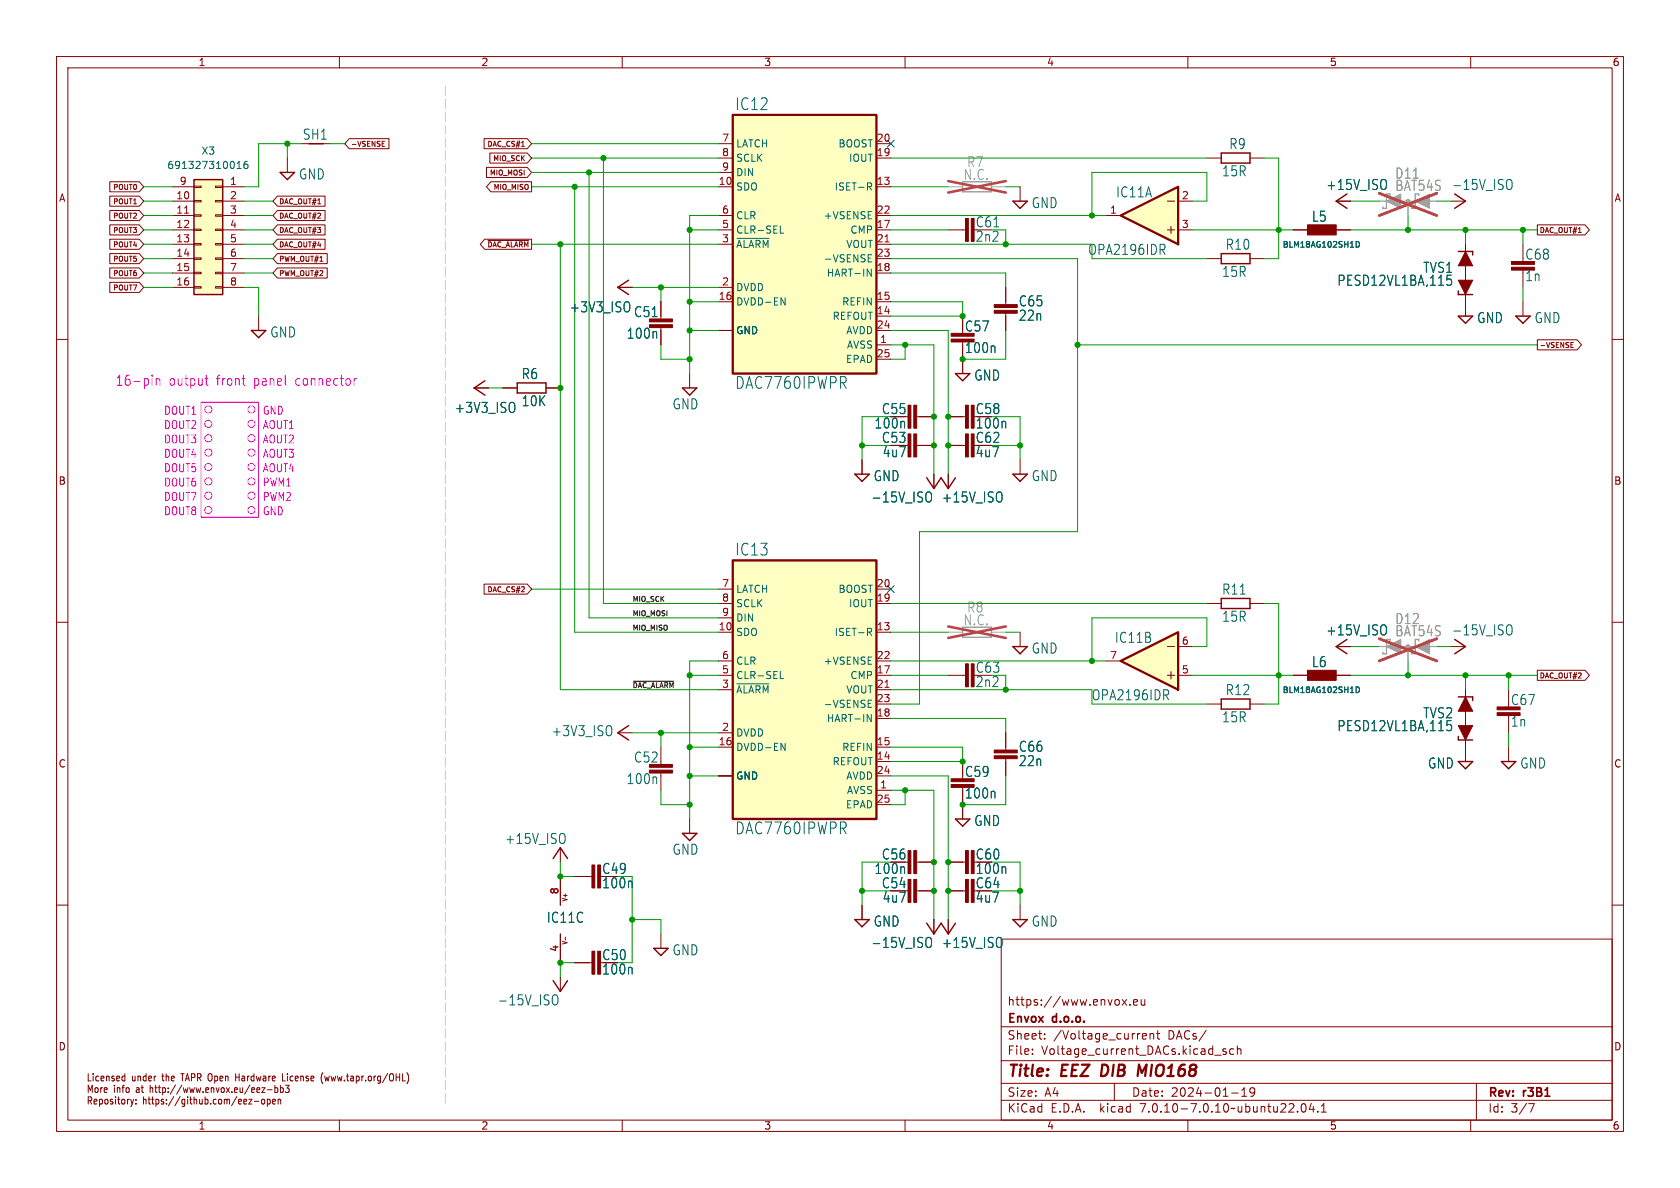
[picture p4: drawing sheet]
<svg xmlns="http://www.w3.org/2000/svg" width="297mm" height="210mm" viewBox="0 0 297 210" stroke-linecap="round" stroke-linejoin="round" font-family="sans-serif">
<g fill="none" stroke="#840000" stroke-width=".18">
<path d="M10 10h277v190h-277zM12 12h273v186h-273zM60 10v2M110 10v2M160 10v2M210 10v2M260 10v2M55.9 25.4h2.5M10 60h2M228.6 40.6h2.5M236.2 40.6h2.6M285 60h2"/>
<path d="M165.1 83.8v2.6M10 110h2M167.6 119.4h3.1M180.3 111.8v2.5M285 110h2M170.2 134.6v2.6M177.8 129.5v3.1M177.8 134.1v3.1M10 160h2M285 160h2M177 166h108v32h-108zM198.4 176.7l.8 1"/>
<path d="M199.2 176.7l-.8 1M199.7 177.6v.1M200.4 177.2l.7-.1-.1-.3-.4-.1-.2 .2 .1 .7h.5M201.7 176.7l.1 .9 .4 .1 .2-.1M202.4 176.7v1M60 198v2M110 198v2M160 198v2M177 194.5h108M177 191.5h108M177 187.5h108M177 181.5h108"/>
<path d="M182.5 186.3v.1M182.5 185.5v.1M184.7 183.6v.1M184.7 182.8v.1M197 191.5v3M202.2 182.7l.4 .1 .1 .3-.7 .1M202.6 183.6l-.4 .1M203.3 182.8l.2-.1 .4 .1 .1 .9M203.3 182.7v1M204.5 182.7h.5M204.7 182.2v1.3l.3 .2M210 198v2"/>
<path d="M216.7 185.5l-.3-.1-.2 .2v.2l.5 .2v.3h-.5M217.7 193.2h1.2M218.1 185.5l-.4-.1-.3 .3v.4l.1 .2h.6M218.7 185.5l.3-.1 .3 .1 .1 .9M218.7 184.9v1.5M219.5 193.8h.9M219.5 192.7l.5-.4v1.5M221.8 192.9l-.3 .3h-.3l-.2-.3 .1-.5 .4-.1 .2 .1a.99 .99 0 0 1-.3 1.4h-.3M229.4 196.5v.1M230.2 195.2l.2-.1a.81 .81 0 0 1 .6 .6 .81 .81 0 0 1-.3 .8l-.2 .1a.81 .81 0 0 1-.3-1.4zM231.8 195l-.3 1.1h.9M232.2 195.6v1"/>
<path d="M233 196.5v.1M233.6 196.6h.9M233.6 195.5l.4-.4v1.5M260 198v2M261 191.5v6.5M270.2 195.1h1l-.6 1.5"/>
</g>
<path d="M194.9 188.2l-.3 2h.5M201.4 188.2l.4 1.4 .9-1.4" fill="none" stroke="#840000" stroke-width=".4"/>
<path d="M163.8 84.5l1.3 1.9 1.3-1.9M179.1 114.3h2.5l-1.3 1.3z" fill="none" stroke="#840000" stroke-width=".25"/>
<path d="M239.7 42.7a.51 .51 0 0 1 .6 .5 .51 .51 0 0 1-.6 .5zM163.9 87h.6a1.26 1.26 0 0 1-.2 1.7h-.4" fill="none" stroke="#006464" stroke-width=".18"/>
<g fill="#840000" stroke="#840000" stroke-width=".18">
<path d="M231.1 39.8h5.1v1.7h-5.1z"/>
<path d="M170.7 117.3h.5v4.1h-.5z"/>
<path d="M171.7 117.3h.5v4.1h-.5z"/>
<path d="M168.1 138.7h4.1v.5h-4.1z"/>
<path d="M168.1 137.7h4.1v.5h-4.1z"/>
<path d="M175.8 132.6h4v.5h-4z"/>
<path d="M175.8 133.6h4v.5h-4z"/>
</g>
<path d="M170.2 110.9h5.1v1.7h-5.1z" fill="none" stroke="#a1a1a1" stroke-width=".25"/>
<path d="M167.6 111.8h2.6M175.3 111.8h2.5" fill="none" stroke="#a1a1a1" stroke-width=".18"/>
<path d="M167.6 110.7l10.2 2.1M177.8 110.7l-10.2 2.1" fill="none" stroke="#eb3a3d" stroke-width=".46"/>
<path d="M198.1 116.8l10.2-5v10.1z" fill="#ffffc2"/>
<g fill="none" stroke="#840000" stroke-width=".18">
<path d="M30.5 33h3.8M30.5 35.6h3.8M30.5 38.1h3.8M34.3 38h1.3v.2h-1.3zM34.3 35.4h1.3v.3h-1.3zM34.3 32.9h1.3v.2h-1.3zM38.1 38h1.3v.2h-1.3zM38.1 35.4h1.3v.3h-1.3zM38.1 32.9h1.3v.2h-1.3zM39.4 33h3.8M39.4 35.6h3.8M39.4 38.1h3.8"/>
<path d="M50.8 27.9v2.6M127 27.9h2.5M127 33h2.5M127 38.1h2.5M127 25.4h2.5M127 30.5h2.5M154.9 27.9h2.6M154.9 33h2.6M154.9 38.1h2.6M154.9 25.4h2.6M213.4 27.9h2.5M221 27.9h2.5"/>
<path d="M30.5 40.6h3.8M30.5 43.2h3.8M30.5 45.7h3.8M30.5 48.3h3.8M30.5 50.8h3.8M34.3 50.7h1.3v.2h-1.3zM34.3 48.1h1.3v.3h-1.3zM34.3 45.6h1.3v.2h-1.3zM34.3 43.1h1.3v.2h-1.3zM34.3 40.5h1.3v.3h-1.3zM38.1 50.7h1.3v.2h-1.3zM38.1 48.1h1.3v.3h-1.3z"/>
<path d="M38.1 45.6h1.3v.2h-1.3zM38.1 43.1h1.3v.2h-1.3zM38.1 40.5h1.3v.3h-1.3zM39.4 40.6h3.8M39.4 43.2h3.8M39.4 45.7h3.8M39.4 48.3h3.8M39.4 50.8h3.8M45.7 55.9v2.5M109.2 50.8h2.6M116.8 53.3v3.1M116.8 57.9v3.1"/>
<path d="M127 40.6h2.5M127 43.2h2.5M127 50.8h2.5M127 58.4h2.5M127 53.3h2.5M154.9 40.6h2.6M154.9 43.2h2.6M154.9 45.7h2.6M154.9 48.3h2.6M154.9 58.4h2.6M154.9 55.9h2.6M154.9 53.3h2.6"/>
<path d="M177.8 50.8v3M177.8 55.4v3M121.9 66v2.6M154.9 61h2.6M154.9 63.5h2.6M160 78.7h.5M160 73.7h.5M162.1 78.7h3M162.1 73.7h3M167.6 78.7h3.1M167.6 73.7h3.1M170.2 63.5v2.5"/>
<path d="M152.4 81.3v2.5M167.6 83.8v2.6M127 119.4h2.5M127 116.8h2.5M127 111.8h2.5M127 106.7h2.5M127 104.1h2.5M127 109.2h2.5M154.9 119.4h2.6M154.9 116.8h2.6M154.9 111.8h2.6M154.9 106.7h2.6"/>
<path d="M154.9 104.1h2.6M195.6 116.8h2.5M206.4 114.3h1.2M206.4 119.4h1.2M207 118.7v1.3M208.3 114.3h2.5M208.3 119.4h2.5M116.8 132.1v3M116.8 136.7v3M127 137.2h2.5M127 132.1h2.5M127 129.5h2.5"/>
<path d="M127 121.9h2.5M154.9 139.7h2.6M154.9 137.2h2.6M154.9 134.6h2.6M154.9 132.1h2.6M154.9 127h2.6M154.9 121.9h2.6M154.9 124.5h2.6M154.9 142.2h2.6"/>
</g>
<path d="M129.5 20.3h25.4v45.7h-25.4zM129.5 99.1h25.4v45.7h-25.4zM198.1 116.8l10.2-5v10.1z" fill="none" stroke="#840000" stroke-width=".41"/>
<g fill="none" stroke="#006464" stroke-width=".18">
<path d="M41.9 29.8h.7M41.9 28.9l.4-.4v1.3M43.7 28.5l-.3 .1a.85 .85 0 0 0 0 1.2l.4-.1v-.5l-.2-.2-.4 .1-.1 .1M153.4 32.3h.4l.3 .3-.1 .3-.6 .1M153.7 33l.4 .6M111.1 53.4l.2 .2M111.3 54.9l-.2 .1M130.3 42.1h5.6M137.9 41.2h.7M138.1 52.6l.7 1.3v-1.3M153.3 47.6l.7 1.2v-1.2M153.5 45.6h.4"/>
<path d="M153.5 46.3h.6M153.5 45h.6M149 67.7l.6 .9M149.5 66.8v.7M176.9 87a1.43 1.43 0 0 1 0 1.7M137.9 120h.7M153.4 111.1h.4l.3 .2-.1 .4h-.6M153.7 111.7l.4 .6M130.3 120.9h5.6M138.1 131.4l.7 1.3v-1.3M153.3 126.3l.7 1.3v-1.3M153.5 124.4h.4"/>
<path d="M153.5 125h.6M153.5 123.8h.6M206.1 122.9l.5 .8M206.4 122l.2 .3-.2 .5M149 146.4l.6 1M149.5 145.5v.7"/>
</g>
<g fill="#840000" stroke="#840000" stroke-width=".18">
<path d="M161.5 76.7h.6v4.1h-.6z"/>
<path d="M160.5 76.7h.5v4.1h-.5z"/>
<path d="M170.7 76.7h.5v4.1h-.5z"/>
<path d="M171.7 76.7h.5v4.1h-.5z"/>
<path d="M171.7 71.6h.5v4.1h-.5z"/>
<path d="M170.7 71.6h.5v4.1h-.5z"/>
<path d="M160.5 71.6h.5v4.1h-.5z"/>
<path d="M161.5 71.6h.6v4.1h-.6z"/>
<path d="M114.8 57.4h4.1v.5h-4.1z"/>
<path d="M114.8 56.4h4.1v.5h-4.1z"/>
<path d="M114.8 136.1h4.1v.6h-4.1z"/>
<path d="M114.8 135.1h4.1v.5h-4.1z"/>
<path d="M175.8 53.8h4v.6h-4z"/>
<path d="M175.8 54.9h4v.5h-4z"/>
</g>
<path d="M34.3 31.8h5.1v20.3h-5.1zM49.5 30.5h2.6l-1.3 1.3zM215.9 27.1h5.1v1.7h-5.1zM44.4 58.4h2.6l-1.3 1.3zM111.1 49.5l-1.9 1.3 1.9 1.3M120.6 68.6h2.6l-1.3 1.3zM168.9 66h2.5l-1.2 1.3zM151.1 83.8h2.6l-1.3 1.3zM166.4 84.5l1.2 1.9 1.3-1.9" fill="none" stroke="#840000" stroke-width=".25"/>
<g fill="#ffffc2" stroke="#ffffc2" stroke-width=".18">
<path d="M34.3 31.8h5.1v20.3h-5.1z"/>
<path d="M129.5 20.3h25.4v45.7h-25.4z"/>
<path d="M129.5 99.1h25.4v45.7h-25.4z"/>
</g>
<path d="M32.6 37.7h.8M156.5 42.8h.7M156.5 121.5h.7" fill="none" stroke="#a90000" stroke-width=".18"/>
<path d="M170.2 32.1h5.1v1.8h-5.1z" fill="none" stroke="#a1a1a1" stroke-width=".25"/>
<path d="M167.6 33h2.6M175.3 33h2.5" fill="none" stroke="#a1a1a1" stroke-width=".18"/>
<path d="M167.6 32l10.2 2M177.8 32l-10.2 2" fill="none" stroke="#eb3a3d" stroke-width=".46"/>
<path d="M198.1 38.1l10.2-5.1v10.2z" fill="#ffffc2"/>
<g fill="none" stroke="#840000" stroke-width=".18">
<path d="M19.4 32.1h5.2l.8 .9-.8 .9h-5.2zM19.4 39.8h5.2l.8 .8-.8 .9h-5.2zM19.4 34.7h5.2l.8 .9-.8 .8h-5.2zM19.4 37.2h5.2l.8 .9-.8 .9h-5.2zM49 37.2h8.5v1.8h-8.5l-.7-.9zM49 34.7h8.5v1.7h-8.5l-.7-.8zM49 39.8h8.5v1.7h-8.5l-.7-.9zM61.7 24.5h7.1v1.8h-7.1l-.7-.9zM67.6 25.4h.3M67.6 25.9h.4M67.6 25h.4M85.6 24.5h7.6l.8 .9-.8 .9h-7.6z"/>
<path d="M86 29.6h7.2l.8 .9-.8 .9h-7.2zM86.6 27.1h6.6l.8 .8-.8 .9h-6.6zM86.8 32.1h7.2v1.8h-7.2l-.8-.9zM92.2 25.9h.5M180.3 33v2.6M195.6 38.1h2.5M206.4 35.6h1.2M208.3 35.6h2.5M236.2 35.6h2.6M256.5 35.6h2.6M271.8 39.8h8.4l.8 .8-.8 .9h-8.4zM19.4 47.4h5.2l.8 .9-.8 .8h-5.2z"/>
<path d="M19.4 42.3h5.2l.8 .9-.8 .9h-5.2zM19.4 44.8h5.2l.8 .9-.8 .9h-5.2zM19.4 49.9h5.2l.8 .9-.8 .9h-5.2zM49 44.8h8.8v1.8h-8.8l-.7-.9zM49 47.4h8.8v1.7h-8.8l-.7-.8zM49 42.3h8.5v1.8h-8.5l-.7-.9zM85.7 42.3h8.3v1.8h-8.3l-.8-.9zM86.3 42.5h7.2M109.2 50.8h2.6M116.8 53.3v2.6M116.8 58.4v2.6M167.6 40.6h3.1"/>
<path d="M170.2 55.9v2.5M177.8 50.8v2.5M177.8 55.9v2.5M206.4 40.6h1.2M207 40v1.3M208.3 40.6h2.5M213.4 45.7h2.5M221 45.7h2.5M228.6 40.6h2.5M236.2 40.6h2.6M259.1 43.2v12.7M269.2 43.2v2.5"/>
<path d="M269.2 48.3v2.5M269.2 53.3v2.6M83.8 68.6h2.6M88.9 68.6h2.5M96.5 68.6h2.6M162.6 78.7h2.5M162.6 73.7h2.5M167.6 78.7h2.6M167.6 73.7h2.6M170.2 63.5v2.5M271.8 60.1h7l.8 .9-.8 .8h-7zM277.7 61h.3"/>
<path d="M277.7 61.4h.4M277.7 60.5h.4M152.4 81.3v2.5M165.1 83.8v2.6M167.6 83.8v2.6M180.3 81.3v2.5M85.6 103.3h7.6l.8 .8-.8 .9h-7.6zM213.4 106.7h2.5M221 106.7h2.5M228.6 119.4h2.5M236.2 119.4h2.6M236.2 114.3h2.6"/>
<path d="M256.5 114.3h2.6M271.8 118.5h8.4l.8 .9-.8 .9h-8.4zM109.2 129.5h2.6M170.2 134.6v2.6M177.8 129.5v2.6M177.8 134.6v2.6M213.4 124.5h2.5M221 124.5h2.5M259.1 121.9v12.7M266.7 121.9v2.6M266.7 127v2.5M266.7 132.1v2.5"/>
<path d="M99.1 149.9v2.5M99.1 154.9v5.1M101.6 154.9h3M121.9 144.8v2.5M160 157.5h.5M160 152.4h.5M162.1 157.5h3M162.1 152.4h3M167.6 157.5h3.1M167.6 152.4h3.1M170.2 142.2v2.6M99.1 165.1v5.1"/>
<path d="M99.1 172.7v2.6M99.9 165.7v.5M101.6 170.2h3M116.8 165.1v2.5M152.4 160v2.6M165.1 162.6v2.5M167.6 162.6v2.5M180.3 160v2.6M21.8 190.2l.3 .1M22.1 189.8v1.3M22.1 191l-.3 .1M23.1 194.3l.3 .9"/>
<path d="M23.4 195.2l-.1 .3M23.6 194.3l-.2 .9M24 195v.2M24 194.4v.1M41.7 189.8v1.3M41.7 190.4h.6M44 194.3h.5l-.5 .9h.5M44.9 194.7h.9M46.3 194.4l.3-.1 .2 .3v.3l-.2 .3-.3-.1-.1-.2zM47.3 192.6h.8M47.3 194.4l.3-.1 .2 .3-.1 .5h-.4M47.3 194.3v1.3"/>
<path d="M48.2 194.7l.5-.1v-.2l-.4-.1-.1 .2v.6h.5M48.6 191.9v1.2M48.6 192.3h.3l.2 .2-.1 .6h-.4M49.2 194.4l.1-.1 .3 .1v.8M49.2 194.3v.9M49.6 192.3h.3l.2 .2-.1 .6h-.4M49.6 191.9v1.2M49.9 189.8v1.3h.5M50.4 191.9h.7l-.3 .4 .3 .2v.5l-.2 .1-.5-.1M57.1 189.6a1.65 1.65 0 0 0 0 2M57.4 190.2l.2 .9M71.9 189.6a1.65 1.65 0 0 1 0 2"/>
</g>
<path d="M198.1 38.1l10.2-5.1v10.2z" fill="none" stroke="#840000" stroke-width=".41"/>
<g fill="none" stroke="#006464" stroke-width=".18">
<path d="M244.9 31.8a1.43 1.43 0 0 1 0 1.6M266.5 31.8h.6a1.26 1.26 0 0 1-.1 1.7l-.5-.1M111.1 53.4l.2 .2M111.3 54.9l-.2 .1M205.5 44.1l.5 .9M205.8 43.3l.2 .2-.2 .5M239.7 42.7a.51 .51 0 0 1 .6 .5 .51 .51 0 0 1-.6 .5zM255.8 48.7v.8l.2-.2M256.3 49.3l.3 .4v.6l-.3 .1h-.3l-.2-.1M90.8 71.2a1.43 1.43 0 0 1 0 1.6M163.9 87h.6a1.26 1.26 0 0 1-.2 1.7h-.4M176.9 87a1.43 1.43 0 0 1 0 1.7"/>
<path d="M244.9 110.5a1.43 1.43 0 0 1 0 1.7M266.5 110.5h.6a1.26 1.26 0 0 1-.1 1.7h-.5M107.9 128.4a1.43 1.43 0 0 1 0 1.6M239.7 121.4a.51 .51 0 0 1 .6 .5 .51 .51 0 0 1-.6 .5zM255.8 127.4v.8l.2-.1M256.3 128.1l.3 .3v.6l-.3 .2h-.3l-.2-.2M99.7 147.4a1.43 1.43 0 0 1 0 1.6M97.8 175.9h.6a1.26 1.26 0 0 1-.1 1.7h-.5M163.9 165.8h.6a1.26 1.26 0 0 1-.2 1.7l-.4-.1M176.9 165.8a1.43 1.43 0 0 1 0 1.6"/>
</g>
<g fill="none" stroke="#840000" stroke-width=".25">
<path d="M179.1 35.6h2.5l-1.3 1.2zM238.1 34.3l-1.9 1.3 1.9 1.2M257.2 34.3l1.9 1.3-1.9 1.2M215.9 44.8h5.1v1.8h-5.1zM257.8 51.4v.7h2.5M257.8 44.5h2.5v.6M257.8 55.9h2.5l-1.2 1.3zM268 55.9h2.5l-1.3 1.3zM85.7 67.3l-1.9 1.3 1.9 1.3M91.4 67.7h5.1v1.8h-5.1zM179.1 83.8h2.5l-1.3 1.3zM215.9 105.8h5.1v1.8h-5.1z"/>
<path d="M238.1 113l-1.9 1.3 1.9 1.3M257.2 113l1.9 1.3-1.9 1.3M111.1 128.3l-1.9 1.2 1.9 1.3M215.9 123.6h5.1v1.7h-5.1zM257.8 130.2v.6h2.5M257.8 123.2h2.5v.6M257.8 134.6h2.5l-1.2 1.3zM265.4 134.6h2.6l-1.3 1.3zM97.8 151.8l1.3-1.9 1.2 1.9M120.6 147.3h2.6l-1.3 1.3zM168.9 144.8h2.5l-1.2 1.3zM97.8 173.4l1.3 1.9 1.2-1.9"/>
<path d="M115.6 167.6h2.5l-1.3 1.3zM151.1 162.6h2.6l-1.3 1.2zM163.8 163.2l1.3 1.9 1.3-1.9 1.2 1.9 1.3-1.9M179.1 162.6h2.5l-1.3 1.2z"/>
</g>
<g fill="#840000" stroke="#840000" stroke-width=".18">
<path d="M170.7 38.6h.5v4.1h-.5z"/>
<path d="M171.7 38.6h.5v4.1h-.5z"/>
<path d="M168.1 59.9h4.1v.6h-4.1z"/>
<path d="M168.1 58.9h4.1v.5h-4.1z"/>
<path d="M267.2 47.2h4.1v.6h-4.1z"/>
<path d="M267.2 46.2h4.1v.5h-4.1z"/>
<path d="M257.8 49.5h2.5l-1.2 2.6z"/>
<path d="M259.1 44.5l1.2 2.5h-2.5z"/>
<path d="M170.7 155.4h.5v4.1h-.5z"/>
<path d="M171.7 155.4h.5v4.1h-.5z"/>
<path d="M160.5 150.4h.5v4h-.5z"/>
<path d="M161.5 150.4h.6v4h-.6z"/>
<path d="M171.7 150.4h.5v4h-.5z"/>
<path d="M170.7 150.4h.5v4h-.5z"/>
<path d="M257.8 128.3h2.5l-1.2 2.5z"/>
<path d="M259.1 123.2l1.2 2.5h-2.5z"/>
<path d="M231.1 118.5h5.1v1.8h-5.1z"/>
<path d="M161.5 155.4h.6v4.1h-.6z"/>
<path d="M160.5 155.4h.5v4.1h-.5z"/>
<path d="M264.7 126h4v.5h-4z"/>
<path d="M264.7 125h4v.5h-4z"/>
<path d="M105.7 168.1h.5v4.1h-.5z"/>
<path d="M104.6 168.1h.6v4.1h-.6z"/>
<path d="M105.7 152.9h.5v4.1h-.5z"/>
<path d="M104.6 152.9h.6v4.1h-.6z"/>
</g>
<path d="M243.8 35.6h10.2M248.9 35.6v2.5M243.8 114.3h10.2M248.9 114.3v2.5" fill="none" stroke="#a1a1a1" stroke-width=".18"/>
<path d="M245.7 34.5v-.2h-.6v2.5h-.6v-.2M250.2 34.3v2.5h-.6v-.2M245.7 113.3v-.3h-.6v2.6h-.6v-.3M250.2 113v2.6h-.6v-.3" fill="none" stroke="#a1a1a1" stroke-width=".25"/>
<g fill="#a1a1a1" stroke="#a1a1a1" stroke-width=".18">
<path d="M250.2 35.6l2.5-1.3v2.5z"/>
<path d="M245.1 35.6l2.5-1.3v2.5z"/>
<path d="M250.2 114.3l2.5-1.3v2.6z"/>
<path d="M245.1 114.3l2.5-1.3v2.6z"/>
<circle cx="248.9" cy="35.6" r=".33"/>
<circle cx="248.9" cy="114.3" r=".33"/>
</g>
<path d="M243.8 34.2l10.2 3.9M254 34.2l-10.2 3.9M243.8 112.9l10.2 3.9M254 112.9l-10.2 3.9" fill="none" stroke="#eb3a3d" stroke-width=".46"/>
<path d="M111.9 120.4h7.2" fill="none" stroke="#0f0f0f" stroke-width=".18"/>
<g fill="none" stroke="#f0f" stroke-width=".18">
<path d="M26.9 66.3v.2M27.6 66.9v1.2M27.6 67.1a.37 .37 0 0 1 .6-.1l.1 1.1M35.6 71.1h10.1v20.3h-10.1zM36.3 66.9h.5M36.5 67.9v.1l.3 .1M42.8 66.9h.6M43.2 68.1h.2M63 66.9l-.3 .1-.1 .3"/>
<circle cx="36.8" cy="72.4" r=".63"/>
<circle cx="36.8" cy="74.9" r=".63"/>
<circle cx="36.8" cy="77.5" r=".63"/>
<circle cx="44.4" cy="72.4" r=".63"/>
<circle cx="44.4" cy="77.5" r=".63"/>
<circle cx="44.4" cy="74.9" r=".63"/>
<circle cx="36.8" cy="80" r=".63"/>
<circle cx="36.8" cy="82.5" r=".63"/>
<circle cx="36.8" cy="90.2" r=".63"/>
<circle cx="36.8" cy="87.6" r=".63"/>
<circle cx="36.8" cy="85.1" r=".63"/>
<circle cx="44.4" cy="82.5" r=".63"/>
<circle cx="44.4" cy="80" r=".63"/>
<circle cx="44.4" cy="85.1" r=".63"/>
<circle cx="44.4" cy="90.2" r=".63"/>
<circle cx="44.4" cy="87.6" r=".63"/>
</g>
<path d="M78.7 15.2v88.9M78.7 104.1v91.5" fill="none" stroke="#c2c2c2" stroke-width=".18" stroke-dasharray="1.7 .6"/>
<g fill="none" stroke="#009600" stroke-width=".18">
<path d="M25.4 33h5.1M25.4 35.6h5.1M25.4 38.1h5.1M43.2 35.6h5.1M43.2 38.1h5.1M50.8 25.4v2.5M53.3 25.4h-7.6v7.6h-2.5M58.4 25.4h2.6M94 33h33M94 27.9h33M94 25.4h33M94 30.5h33"/>
<path d="M101.6 33v78.8h25.4M104.1 30.5v78.7h22.9M106.7 27.9v78.8h20.3M127 38.1h-5.1v27.9M157.5 33h10.1M157.5 38.1h38.1M157.5 27.9h55.9M177.8 33h2.5M210.8 35.6h2.6v-5.1h-20.4v7.6M223.5 27.9h2.6v17.8h-2.6M238.8 35.6h5M248.9 38.1v2.5"/>
<path d="M254 35.6h2.5M25.4 50.8h5.1M25.4 43.2h5.1M25.4 45.7h5.1M25.4 48.3h5.1M25.4 40.6h5.1M43.2 50.8h2.5v5.1M43.2 43.2h5.1M43.2 45.7h5.1M43.2 48.3h5.1M43.2 40.6h5.1M94 43.2h33"/>
<path d="M99.1 43.2v78.7h27.9M111.8 50.8h15.2M116.8 50.8v2.5M121.9 40.6h5.1M121.9 58.4h5.1M121.9 53.3h5.1M157.5 45.7h33v48.3h-27.9v30.5h-5.1M157.5 43.2h35.5M157.5 48.3h20.3v2.5M157.5 58.4h10.1v25.4M157.5 40.6h10.1M157.5 53.3h12.7v2.6h-12.7"/>
<path d="M175.3 40.6h2.5v2.6M177.8 58.4v5.1h-7.6M193 45.7h20.4M210.8 40.6h17.8M238.8 40.6h33M259.1 40.6v2.6M269.2 40.6v2.6M269.2 50.8v2.5M86.4 68.6h2.5M116.8 61v2.5h5.1M152.4 78.7h5.1M157.5 61h7.6v22.8"/>
<path d="M157.5 73.7h-5.1v7.6M160 61v2.5h-2.5M175.3 73.7h5v7.6M175.3 78.7h5M190.5 61h81.3M94 104.1h33M121.9 119.4h5.1M127 116.8h-5.1v28M157.5 119.4h10.1M157.5 116.8h38.1M157.5 111.8h10.1M157.5 106.7h55.9"/>
<path d="M175.3 119.4h2.5v2.5M177.8 111.8h2.5M210.8 114.3h2.6v-5.1h-20.4v7.6M210.8 119.4h17.8M223.5 106.7h2.6v17.8h-2.6M238.8 114.3h5M238.8 119.4h33M248.9 116.8v2.6M254 114.3h2.5M259.1 119.4v2.5M266.7 119.4v2.5M111.8 129.5h15.2"/>
<path d="M116.8 129.5v2.6M116.8 139.7v2.5h5.1M121.9 137.2h5.1M121.9 132.1h5.1M157.5 139.7h7.6v22.9M157.5 137.2h10.1v25.4M157.5 127h20.3v2.5M157.5 132.1h12.7v2.5h-12.7M157.5 121.9h35.5M160 139.7v2.5h-2.5M177.8 137.2v5h-7.6M193 124.5h20.4"/>
<path d="M266.7 129.5v2.6M99.1 152.4v2.5h2.5M111.8 154.9v15.3M152.4 157.5h5.1M157.5 152.4h-5.1v7.6M175.3 152.4h5v7.6M175.3 157.5h5M101.6 170.2h-2.5v2.5M111.8 162.6h5v2.5"/>
</g>
<path d="M156.9 24.8l1.2 1.2M158.1 24.8l-1.2 1.2M156.9 103.5l1.2 1.2M158.1 103.5l-1.2 1.2" fill="none" stroke="#000084" stroke-width=".18"/>
<g fill="#009600" stroke="#009600" stroke-width=".18">
<circle cx="99.1" cy="170.2" r=".46"/>
<circle cx="116.8" cy="129.5" r=".46"/>
<circle cx="121.9" cy="132.1" r=".46"/>
<circle cx="121.9" cy="142.2" r=".46"/>
<circle cx="99.1" cy="154.9" r=".46"/>
<circle cx="111.8" cy="162.6" r=".46"/>
<circle cx="106.7" cy="27.9" r=".46"/>
<circle cx="104.1" cy="30.5" r=".46"/>
<circle cx="101.6" cy="33" r=".46"/>
<circle cx="50.8" cy="25.4" r=".46"/>
<circle cx="121.9" cy="63.5" r=".46"/>
<circle cx="121.9" cy="58.4" r=".46"/>
<circle cx="99.1" cy="43.2" r=".46"/>
<circle cx="121.9" cy="40.6" r=".46"/>
<circle cx="121.9" cy="53.3" r=".46"/>
<circle cx="116.8" cy="50.8" r=".46"/>
<circle cx="99.1" cy="68.6" r=".46"/>
<circle cx="121.9" cy="119.4" r=".46"/>
<circle cx="121.9" cy="137.2" r=".46"/>
<circle cx="193" cy="38.1" r=".46"/>
<circle cx="248.9" cy="40.6" r=".46"/>
<circle cx="170.2" cy="63.5" r=".46"/>
<circle cx="170.2" cy="55.9" r=".46"/>
<circle cx="177.8" cy="43.2" r=".46"/>
<circle cx="160" cy="139.7" r=".46"/>
<circle cx="170.2" cy="134.6" r=".46"/>
<circle cx="177.8" cy="121.9" r=".46"/>
<circle cx="193" cy="116.8" r=".46"/>
<circle cx="152.4" cy="78.7" r=".46"/>
<circle cx="167.6" cy="78.7" r=".46"/>
<circle cx="165.1" cy="78.7" r=".46"/>
<circle cx="190.5" cy="61" r=".46"/>
<circle cx="180.3" cy="78.7" r=".46"/>
<circle cx="167.6" cy="73.7" r=".46"/>
<circle cx="165.1" cy="73.7" r=".46"/>
<circle cx="160" cy="61" r=".46"/>
<circle cx="259.1" cy="119.4" r=".46"/>
<circle cx="266.7" cy="119.4" r=".46"/>
<circle cx="226.1" cy="119.4" r=".46"/>
<circle cx="248.9" cy="119.4" r=".46"/>
<circle cx="269.2" cy="40.6" r=".46"/>
<circle cx="259.1" cy="40.6" r=".46"/>
<circle cx="226.1" cy="40.6" r=".46"/>
<circle cx="152.4" cy="157.5" r=".46"/>
<circle cx="167.6" cy="157.5" r=".46"/>
<circle cx="167.6" cy="152.4" r=".46"/>
<circle cx="165.1" cy="152.4" r=".46"/>
<circle cx="165.1" cy="157.5" r=".46"/>
<circle cx="170.2" cy="142.2" r=".46"/>
<circle cx="180.3" cy="157.5" r=".46"/>
</g>
<g font-size="2.9" fill="#006464">
<text x="129.9" y="19.7">IC12</text>
<text x="129.9" y="69">DAC7760IPWPR</text>
<text x="129.9" y="98.4">IC13</text>
<text x="129.9" y="147.7">DAC7760IPWPR</text>
</g>
<g font-size="2.8" fill="#840000">
<text x="178" y="190.9">Title:</text>
<text x="187.7" y="190.9">EEZ</text>
<text x="195.5" y="190.9">DIB</text>
<text x="202.8" y="190.9">MIO168</text>
</g>
<g font-size="2.5" fill="#006464">
<text x="53.4" y="24.9">SH1</text>
<text x="217.2" y="26.6">R9</text>
<text x="52.8" y="31.9">GND</text>
<text x="197.2" y="35.1">IC11A</text>
<text x="216" y="31.4">15R</text>
<text x="234.4" y="33.8">+15V_ISO</text>
<text x="256.6" y="33.8">-15V_ISO</text>
<text x="172.4" y="40.4">C61</text>
<text x="182.3" y="37">GND</text>
<text x="231.8" y="39.4">L5</text>
<text x="172.4" y="42.9">2n2</text>
<text x="216.6" y="44.4">R10</text>
<text x="269.5" y="46.1">C68</text>
<text x="216" y="49.2">15R</text>
<text x="236.3" y="50.7">PESD12VL1BA,115</text>
<text x="251.5" y="48.4">TVS1</text>
<text x="269.5" y="49.9">1n</text>
<text x="47.7" y="59.9">GND</text>
<text x="100.6" y="55.4">+3V3_ISO</text>
<text x="112" y="56.3">C51</text>
<text x="170.5" y="58.8">C57</text>
<text x="180" y="56.9">22n</text>
<text x="180" y="54.4">C65</text>
<text x="261" y="57.3">GND</text>
<text x="271.2" y="57.3">GND</text>
<text x="110.7" y="60.1">100n</text>
<text x="92.1" y="67.2">R6</text>
<text x="172.1" y="67.5">GND</text>
<text x="80.3" y="73.2">+3V3_ISO</text>
<text x="92.1" y="72">10K</text>
<text x="118.8" y="72.6">GND</text>
<text x="154.5" y="76">100n</text>
<text x="172.4" y="76">100n</text>
<text x="155.8" y="78.5">C53</text>
<text x="172.4" y="78.5">C62</text>
<text x="154" y="89">-15V_ISO</text>
<text x="154.4" y="85.3">GND</text>
<text x="166.4" y="89">+15V_ISO</text>
<text x="182.3" y="85.3">GND</text>
<text x="216" y="105.3">R11</text>
<text x="197" y="113.9">IC11B</text>
<text x="216" y="110.1">15R</text>
<text x="234.4" y="112.5">+15V_ISO</text>
<text x="256.6" y="112.5">-15V_ISO</text>
<text x="172.4" y="119.1">C63</text>
<text x="182.3" y="115.8">GND</text>
<text x="231.8" y="118.2">L6</text>
<text x="172.4" y="121.7">2n2</text>
<text x="216.6" y="123.1">R12</text>
<text x="267" y="124.9">C67</text>
<text x="97.4" y="130.4">+3V3_ISO</text>
<text x="216" y="127.9">15R</text>
<text x="236.3" y="129.5">PESD12VL1BA,115</text>
<text x="251.5" y="127.2">TVS2</text>
<text x="267" y="128.7">1n</text>
<text x="112" y="135">C52</text>
<text x="170.5" y="137.6">C59</text>
<text x="180" y="135.7">22n</text>
<text x="180" y="133.1">C66</text>
<text x="252.4" y="136.1">GND</text>
<text x="268.7" y="136.1">GND</text>
<text x="110.7" y="138.8">100n</text>
<text x="89.2" y="149.4">+15V_ISO</text>
<text x="172.1" y="146.2">GND</text>
<text x="118.8" y="151.3">GND</text>
<text x="154.5" y="154.7">100n</text>
<text x="172.4" y="154.7">100n</text>
<text x="106.4" y="157.2">100n</text>
<text x="155.8" y="157.2">C54</text>
<text x="172.4" y="157.2">C64</text>
<text x="96.6" y="163.3">IC11C</text>
<text x="154" y="167.8">-15V_ISO</text>
<text x="154.4" y="164">GND</text>
<text x="166.4" y="167.8">+15V_ISO</text>
<text x="182.3" y="164">GND</text>
<text x="106.4" y="172.5">100n</text>
<text x="118.8" y="169.1">GND</text>
<text x="87.9" y="177.9">-15V_ISO</text>
</g>
<g font-size="2.5" fill="#989898">
<text x="170.9" y="29.8">R7</text>
<text x="170.2" y="32">N.C.</text>
<text x="246.6" y="31.8">D11</text>
<text x="246.6" y="34">BAT54S</text>
<text x="170.2" y="110.8">N.C.</text>
<text x="170.9" y="108.5">R8</text>
<text x="246.6" y="110.5">D12</text>
<text x="246.6" y="112.7">BAT54S</text>
</g>
<g font-size="2.5" fill="#009600">
<text x="192.3" y="45.3">OPA2196IDR</text>
<text x="192.9" y="124">OPA2196IDR</text>
</g>
<g font-size="2.5" fill="#840000">
<text x="170.5" y="62.6">100n</text>
<text x="155.8" y="73.4">C55</text>
<text x="172.4" y="73.4">C58</text>
<text x="155.9" y="81">4u7</text>
<text x="172.4" y="81">4u7</text>
<text x="170.5" y="141.4">100n</text>
<text x="106.4" y="154.7">C49</text>
<text x="155.8" y="152.2">C56</text>
<text x="172.4" y="152.2">C60</text>
<text x="155.9" y="159.8">4u7</text>
<text x="172.4" y="159.8">4u7</text>
<text x="106.4" y="169.9">C50</text>
</g>
<g font-size="2.5" fill="#f0f">
<text x="20.3" y="68.3">16-pin</text>
<text x="29.8" y="68.3">output</text>
<text x="38.3" y="68.3">front</text>
<text x="45" y="68.3">panel</text>
<text x="52.5" y="68.3">connector</text>
</g>
<g font-size="2.1" fill="#840000">
<text x="178" y="178">https://www.envox.eu</text>
<text x="178" y="184">Sheet:</text>
<text x="178" y="181.2">Envox</text>
<text x="186.2" y="181.2">d.o.o.</text>
<text x="186.2" y="184">/Voltage_current</text>
<text x="206.5" y="184">DACs/</text>
<text x="178" y="186.7">File:</text>
<text x="184.1" y="186.7">Voltage_current_DACs.kicad_sch</text>
<text x="178" y="196.9">KiCad</text>
<text x="178" y="194.1">Size:</text>
<text x="184.7" y="194.1">A4</text>
<text x="185.7" y="196.9">E.D.A.</text>
<text x="194.6" y="196.9">kicad</text>
<text x="200" y="194.1">Date:</text>
<text x="201.8" y="196.9">7.0.10-7.0.10~ubuntu22.04.1</text>
<text x="207" y="194.1">2024-01-19</text>
<text x="263" y="194.3">Rev:</text>
<text x="263" y="196.9">Id:</text>
<text x="267.1" y="196.9">3/7</text>
<text x="269.4" y="194.3">r3B1</text>
</g>
<g font-size="2" fill="#f0f">
<text x="28.9" y="73.4">DOUT1</text>
<text x="28.9" y="76">DOUT2</text>
<text x="46.4" y="73.4">GND</text>
<text x="46.4" y="76">AOUT1</text>
<text x="28.9" y="81">DOUT4</text>
<text x="28.9" y="83.6">DOUT5</text>
<text x="28.9" y="78.5">DOUT3</text>
<text x="46.4" y="83.6">AOUT4</text>
<text x="46.4" y="81">AOUT3</text>
<text x="46.4" y="78.5">AOUT2</text>
<text x="28.9" y="88.7">DOUT7</text>
<text x="28.9" y="86.1">DOUT6</text>
<text x="46.4" y="88.7">PWM2</text>
<text x="46.4" y="86.1">PWM1</text>
<text x="28.9" y="91.2">DOUT8</text>
<text x="46.4" y="91.2">GND</text>
</g>
<g font-size="1.8" fill="#840000">
<text x="35" y="11.9">1</text>
<text x="85" y="11.9">2</text>
<text x="135" y="11.9">3</text>
<text x="185" y="11.9">4</text>
<text x="235" y="11.9">5</text>
<text x="285" y="11.9">6</text>
<text x="10.3" y="35.9">A</text>
<text x="285.3" y="35.9">A</text>
<text x="10.3" y="85.9">B</text>
<text x="285.3" y="85.9">B</text>
<text x="10.3" y="135.9">C</text>
<text x="285.3" y="135.9">C</text>
<text x="10.3" y="185.9">D</text>
<text x="285.3" y="185.9">D</text>
<text x="15.2" y="191.2">Licensed</text>
<text x="23.3" y="191.2">under</text>
<text x="28.9" y="191.2">the</text>
<text x="32.5" y="191.2">TAPR Open</text>
<text x="42.5" y="191.2">Hardware</text>
<text x="51" y="191.2">License</text>
<text x="58.1" y="191.2">(www.tapr.org/OHL)</text>
<text x="15.2" y="193.3">More</text>
<text x="15.2" y="195.3">Repository:</text>
<text x="20.1" y="193.3">info</text>
<text x="24.3" y="193.3">at</text>
<text x="25.2" y="195.3">https://github.com/eez-open</text>
<text x="26.9" y="193.3">http://www.envox.eu/eez-bb3</text>
<text x="35" y="199.9">1</text>
<text x="85" y="199.9">2</text>
<text x="135" y="199.9">3</text>
<text x="185" y="199.9">4</text>
<text x="235" y="199.9">5</text>
<text x="285" y="199.9">6</text>
</g>
<g font-size="1.8" fill="#006464">
<text x="35.5" y="27.5">X3</text>
<text x="130" y="26.3">LATCH</text>
<text x="130" y="28.8">SCLK</text>
<text x="148.1" y="26.3">BOOST</text>
<text x="150" y="28.8">IOUT</text>
<text x="29.5" y="30.1">691327310016</text>
<text x="130" y="33.9">SDO</text>
<text x="130" y="31.3">DIN</text>
<text x="147.5" y="33.9">ISET-R</text>
<text x="130" y="41.5">CLR-SEL</text>
<text x="130" y="39">CLR</text>
<text x="145.5" y="39">+VSENSE</text>
<text x="150.2" y="41.5">CMP</text>
<text x="130" y="44">~{ALARM}</text>
<text x="145.5" y="46.6">-VSENSE</text>
<text x="149.5" y="44">VOUT</text>
<text x="130" y="51.7">DVDD</text>
<text x="146.1" y="49.1">HART-IN</text>
<text x="130" y="59.3">GND</text>
<text x="130" y="54.2">DVDD-EN</text>
<text x="147.1" y="56.7">REFOUT</text>
<text x="148.8" y="54.2">REFIN</text>
<text x="149.5" y="59.3">AVDD</text>
<text x="149.5" y="64.4">EPAD</text>
<text x="149.6" y="61.8">AVSS</text>
<text x="130" y="105">LATCH</text>
<text x="130" y="107.5">SCLK</text>
<text x="148.1" y="105">BOOST</text>
<text x="150" y="107.5">IOUT</text>
<text x="130" y="112.6">SDO</text>
<text x="130" y="110.1">DIN</text>
<text x="147.5" y="112.6">ISET-R</text>
<text x="130" y="117.7">CLR</text>
<text x="145.5" y="117.7">+VSENSE</text>
<text x="130" y="122.8">~{ALARM}</text>
<text x="130" y="120.2">CLR-SEL</text>
<text x="145.5" y="125.3">-VSENSE</text>
<text x="149.5" y="122.8">VOUT</text>
<text x="150.2" y="120.2">CMP</text>
<text x="130" y="130.4">DVDD</text>
<text x="146.1" y="127.9">HART-IN</text>
<text x="130" y="132.9">DVDD-EN</text>
<text x="147.1" y="135.5">REFOUT</text>
<text x="148.8" y="132.9">REFIN</text>
<text x="130" y="138">GND</text>
<text x="149.5" y="143.1">EPAD</text>
<text x="149.5" y="138">AVDD</text>
<text x="149.6" y="140.6">AVSS</text>
</g>
<g font-size="1.8" fill="#a90000">
<text x="127.6" y="25.1">7</text>
<text x="127.6" y="27.7">8</text>
<text x="154.9" y="27.7">19</text>
<text x="154.9" y="25.1">20</text>
<text x="31.1" y="35.3">10</text>
<text x="31.7" y="32.8">9</text>
<text x="40.6" y="32.8">1</text>
<text x="40.6" y="35.3">2</text>
<text x="127" y="32.8">10</text>
<text x="127.6" y="30.2">9</text>
<text x="154.9" y="32.8">13</text>
<text x="208.8" y="35.3">2</text>
<text x="31.1" y="37.8">11</text>
<text x="31.1" y="40.4">12</text>
<text x="40.6" y="37.8">3</text>
<text x="40.6" y="40.4">4</text>
<text x="127.6" y="40.4">5</text>
<text x="127.6" y="37.8">6</text>
<text x="154.9" y="40.4">17</text>
<text x="154.9" y="37.8">22</text>
<text x="196.1" y="37.8">1</text>
<text x="208.8" y="40.4">3</text>
<text x="31.1" y="42.9">13</text>
<text x="31.1" y="45.5">14</text>
<text x="40.6" y="42.9">5</text>
<text x="40.6" y="45.5">6</text>
<text x="127.6" y="42.9">3</text>
<text x="154.9" y="42.9">21</text>
<text x="154.9" y="45.5">23</text>
<text x="31.1" y="48">15</text>
<text x="31.1" y="50.5">16</text>
<text x="40.6" y="48">7</text>
<text x="40.6" y="50.5">8</text>
<text x="127" y="53.1">16</text>
<text x="127.6" y="50.5">2</text>
<text x="154.9" y="53.1">15</text>
<text x="154.9" y="48">18</text>
<text x="154.9" y="55.6">14</text>
<text x="154.9" y="58.2">24</text>
<text x="154.9" y="63.2">25</text>
<text x="155.5" y="60.7">1</text>
<text x="127.6" y="103.9">7</text>
<text x="127.6" y="106.4">8</text>
<text x="154.9" y="106.4">19</text>
<text x="154.9" y="103.9">20</text>
<text x="127" y="111.5">10</text>
<text x="127.6" y="109">9</text>
<text x="154.9" y="111.5">13</text>
<text x="127.6" y="119.1">5</text>
<text x="127.6" y="116.6">6</text>
<text x="154.9" y="119.1">17</text>
<text x="154.9" y="116.6">22</text>
<text x="196.1" y="116.6">7</text>
<text x="208.8" y="119.1">5</text>
<text x="208.8" y="114">6</text>
<text x="127.6" y="121.7">3</text>
<text x="154.9" y="121.7">21</text>
<text x="154.9" y="124.2">23</text>
<text x="127" y="131.8">16</text>
<text x="127.6" y="129.3">2</text>
<text x="154.9" y="131.8">15</text>
<text x="154.9" y="126.7">18</text>
<text x="154.9" y="134.4">14</text>
<text x="154.9" y="136.9">24</text>
<text x="154.9" y="142">25</text>
<text x="155.5" y="139.4">1</text>
<text x="98.8" y="158.2" transform="rotate(-90 98.8 158.2)">8</text>
<text x="98.8" y="168.3" transform="rotate(-90 98.8 168.3)">4</text>
</g>
<g font-size="1.4" fill="#006464">
<text x="226.7" y="44">BLM18AG102SH1D</text>
<text x="226.7" y="122.7">BLM18AG102SH1D</text>
</g>
<g font-size="1.2" fill="#840000">
<text x="62" y="26.1">-VSENSE</text>
<text x="86" y="26.1">DAC_CS#1</text>
<text x="87" y="28.7">MIO_SCK</text>
<text x="19.8" y="33.8">POUT0</text>
<text x="86.4" y="31.2">MIO_MOSI</text>
<text x="87.1" y="33.8">MIO_MISO</text>
<text x="19.8" y="41.4">POUT3</text>
<text x="19.8" y="36.3">POUT1</text>
<text x="19.8" y="38.8">POUT2</text>
<text x="49.3" y="38.8">DAC_OUT#2</text>
<text x="49.3" y="36.3">DAC_OUT#1</text>
<text x="49.3" y="41.4">DAC_OUT#3</text>
<text x="272.1" y="41.4">DAC_OUT#1</text>
<text x="19.8" y="43.9">POUT4</text>
<text x="19.8" y="46.5">POUT5</text>
<text x="49.3" y="46.5">PWM_OUT#1</text>
<text x="49.3" y="43.9">DAC_OUT#4</text>
<text x="86" y="43.9">~{DAC_ALARM}</text>
<text x="19.8" y="49">POUT6</text>
<text x="19.8" y="51.5">POUT7</text>
<text x="49.3" y="49">PWM_OUT#2</text>
<text x="272.1" y="61.7">-VSENSE</text>
<text x="86" y="104.9">DAC_CS#2</text>
<text x="272.1" y="120.1">DAC_OUT#2</text>
</g>
<g font-size="1.2" fill="#0f0f0f">
<text x="111.8" y="106.4">MIO_SCK</text>
<text x="111.8" y="111.5">MIO_MISO</text>
<text x="111.8" y="109">MIO_MOSI</text>
<text x="111.8" y="121.7">~{DAC_ALARM}</text>
</g>
<g font-size="1.1" fill="#840000">
<text x="100.5" y="159.5" transform="rotate(-90 100.5 159.5)">V+</text>
<text x="100.5" y="167.1" transform="rotate(-90 100.5 167.1)">V-</text>
</g>
</svg>
